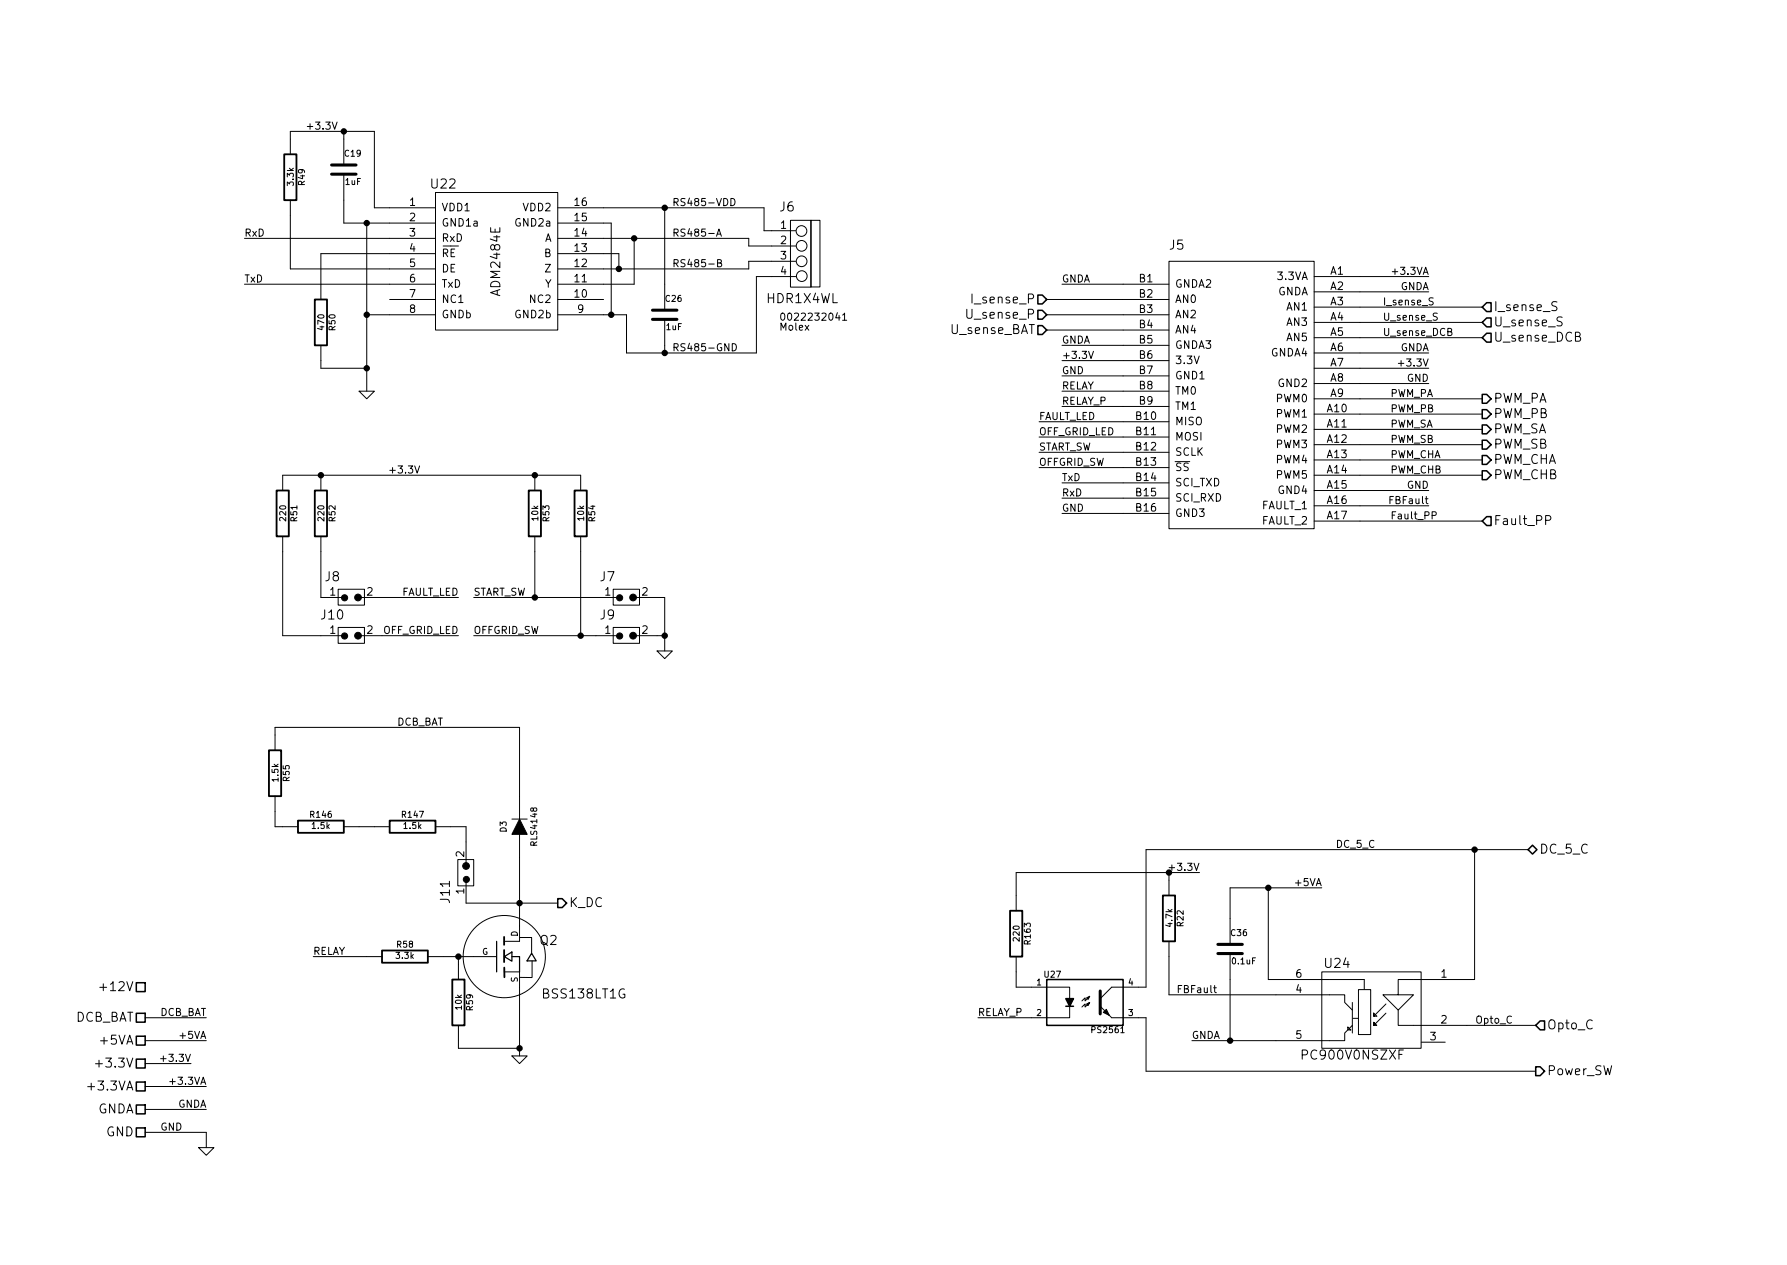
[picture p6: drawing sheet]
<svg xmlns="http://www.w3.org/2000/svg" width="297mm" height="210mm" viewBox="0 0 297 210" stroke-linecap="round" stroke-linejoin="round" font-family="sans-serif">
<g fill="none" stroke="#000" stroke-width=".17">
<path d="M40.6 39.6h31.8M48.3 25.6v-3.8h13.9v12.7h10.2M48.3 33.3v11.4h24.1M55.2 20.3l.4 1.2 .4-1.2M57.1 29v8.1h15.3M57.1 21.8v5.6M61 37.1v27.9M72.4 32h20.3v22.9h-20.3zM92.7 39.6h31.8v1.3h7.8M92.7 34.5h34.3v3.8h5.3M92.7 37.1h8.9v15.2M105.4 39.6v7.6h-12.7"/>
<path d="M110.5 34.5v17.1M119.1 39.3l.4-1.2 .4 1.2M119.2 38.9h.6M121.5 33a.6 .6 0 0 1 .7 .6 .6 .6 0 0 1-.7 .6zM131.4 36.6h3.4v11.1h-3.4zM134.8 36.6h1.5v11.1h-1.5zM40.6 47.2h31.8M53.3 57.4v3.8h7.7M61 52.3h11.4M64.8 49.8h7.6M72.4 42.2h-19.1v7.6M73.7 40.9h2.5"/>
<path d="M92.7 42.2h10.2v2.5M92.7 49.8h7.6M110.5 53.1v5.6M119.3 43.7h.5l.1-.2v-.2l-.6-.2v1.2h.4l.2-.1 .1-.3-.3-.2M121.7 57.1a.6 .6 0 0 1 .7 .6 .6 .6 0 0 1-.7 .6zM132.3 43.4h-7.8v1.3h-31.8M132.3 46h-6.6v12.7h-21.6v-6.4h-11.4M139.2 52l-.3 .8h.7M139.5 52.4v.8M140.1 52.4l.3-.4v1.2M140.1 53.2h.6M174 49.8h20.3"/>
<path d="M174 52.3h20.3M174 54.9h20.3M176.5 47.2h17.8M176.5 57.4h17.8M176.5 59.9h17.8M180.9 58.4l.5 1.2 .4-1.2M194.3 43.4h24.1v44.5h-24.1zM218.4 46h19.1M218.4 58.7h19.1M218.4 48.5h19.1M218.4 51h28M218.4 53.6h28"/>
<path d="M218.4 56.1h28M258.8 50.2l-.6-.1-.3 .3 .2 .4 .6 .3v.4a.66 .66 0 0 1-.8 .1M261.9 55.9h.5l.2-.1 .1-.3-.3-.3h-.5v1.5h.6l.2-.3a.41 .41 0 0 0-.3-.5M53.3 79v2.5M59.7 65h2.5l-1.2 1.3zM64.8 78.2h.9M88.9 79v2.5M172.7 70.1h21.6M172.7 72.6h21.6M172.7 75.2h21.6M172.7 77.7h21.6M176.5 62.5h17.8"/>
<path d="M176.5 65h17.8M176.5 67.6h17.8M218.4 61.2h19.1M218.4 79h28M218.4 63.7h19.1M218.4 66.3h28M218.4 68.8h28M218.4 71.4h28M218.4 73.9h28M218.4 76.4h28M232.4 60.4h.9M47 89.1v16.6h10.3"/>
<path d="M47 81.5v-2.5h49.5v2.5M53.3 89.1v10.2h4M56.2 97.9h4.4v2.7h-4.4zM59.5 99.3h16.7M78.7 99.3h24.3M88.9 89.1v10.2M96.5 89.1v16.6M101.9 97.9h4.4v2.7h-4.4zM105.2 99.3h5.3v8.9M176.5 80.3h17.8M176.5 82.8h17.8M176.5 85.3h17.8"/>
<path d="M218.4 81.5h19.1M218.4 84.1h19.1M218.4 86.6h28M238 85.7l.6-.1 .1-.4-.7-.1v1.2M256.9 86.5l.7-.1a.41 .41 0 0 0 .2-.4 .41 .41 0 0 0-.3-.3h-.6v1.5M56.2 104.3h4.4v2.6h-4.4zM59.5 105.7h16.7M78.7 105.7h24.3M101.9 104.3h4.4v2.6h-4.4zM105.2 105.7h5.3M109.2 108.2h2.6l-1.3 1.3zM45.7 124.7v-3.8h40.7v15.2"/>
<path d="M45.7 132.3v5.1h3.8M57.1 137.4h7.7M72.4 137.4h5.1v6.5M85.1 136.1h2.5M86.4 138.7v17.8h-2.6M52.1 159h11.4M71.1 159h11.4M76.1 142.9h2.6v4.3h-2.6zM76.2 159v3.8M77.5 146.1v4h15.2M86.4 155.8h2v2.7M88.4 159.7v2.8h-2"/>
<path d="M168.9 159v5.1h8.9v1.9M194.3 156.5v8.8h29.2v1.3l1.3 1.3M194.3 145v3.8M194.3 144.2h.9M199.4 145h-30.5v6.4M204.5 158.5v14.5M210.8 147.6v15.2h16v1.6M219.7 147.6h-15.2v9.4M245.1 141.2v21.6h-12.7v2.5h2.5l-2.5 2.6-2.5-2.6h2.5M254 141.2h-63.5v22.9h-5.7l-1.9 1.9M15.9 176.8h1.1M16.6 164.1h1.1"/>
<path d="M24.1 169.2h10.2M24.1 173h10.2M24.1 176.8h7.6M26.7 176h.9M76.2 170.4v3.8h10.2M83.8 161.5h2.6v14M85.1 175.5h2.5l-1.2 1.3zM177.8 167.3v1.9h-15.2M180.6 165.9l.5-.3-.2 .5zM181.1 165.6l-.7 .8v-.5l-.6 .5M181.1 166.6l-.2 .5-.3-.2 .5-.3-.7 .8v-.5l-.6 .5M184.8 169.2h5.7v8.8h64.8"/>
<path d="M201.7 164.2h.5M201.9 163.8v1l.3 .2M219.7 161.5h16.5v12.7h-16.5zM224 170.7l.5 .5h-.5zM224.8 166.6v5.1M224.8 170.4l-1.3 1.3v1.3h-25.4M224.9 169.3h.9M225.8 164.5h2v7.5h-2zM230.4 166.9l-2.1 2v-.5v.5h.6l-.6-.5M230.4 168.4l-2.1 2v-.5v.5h.6l-.6-.5M232.4 167.9v2.5h22.9M236.2 173.2h4"/>
<path d="M24.1 188.2h10.2v2.5M24.1 184.4h10.2M24.1 180.6h10.2M33 190.7h2.6l-1.3 1.3z"/>
<circle cx="133.2" cy="38.4" r=".89"/>
<circle cx="133.2" cy="40.9" r=".89"/>
<circle cx="133.2" cy="43.4" r=".89"/>
<circle cx="133.3" cy="45.9" r=".89"/>
<circle cx="83.8" cy="159" r="6.8"/>
</g>
<g fill="none" stroke="#000" stroke-width=".25">
<path d="M172.5 51.6h.8l.7 .7-.7 .8h-.8zM172.5 49h.8l.7 .8-.7 .7h-.8zM172.5 54.1h.8l.7 .8-.7 .7h-.8zM247.1 55.4h.8v1.5h-.8l-.7-.8zM247.1 52.9h.8v1.4h-.8l-.7-.7zM247.1 50.3h.8v1.5h-.8l-.7-.8zM246.4 78.3h.7l.8 .7-.8 .7h-.7zM246.4 75.7h.7l.8 .7-.8 .8h-.7zM246.4 73.2h.7l.8 .7-.8 .7h-.7zM246.4 70.6h.7l.8 .8-.8 .7h-.7zM246.4 68.1h.7l.8 .7-.8 .8h-.7zM246.4 65.6h.7l.8 .7-.8 .7h-.7z"/>
<path d="M247.1 85.9h.8v1.4h-.8l-.7-.7zM92.7 149.4h.7l.8 .7-.8 .7h-.7zM254.7 140.5l.8 .7-.8 .8-.7-.8zM22.7 172.2h1.4v1.5h-1.4zM22.7 176h1.4v1.5h-1.4zM22.7 179.9h1.4v1.4h-1.4zM22.7 168.4h1.4v1.5h-1.4zM22.7 163.3h1.4v1.5h-1.4zM174 162.8h12.7v7.6h-12.7zM177.2 167.3h1.2M255.3 177.3h.7l.7 .7-.7 .8h-.7zM256 169.7h.7v1.5h-.7l-.7-.8z"/>
<path d="M22.7 187.5h1.4v1.4h-1.4zM22.7 183.7h1.4v1.4h-1.4z"/>
</g>
<g fill="#000" stroke="#000" stroke-width=".17">
<path d="M86.4 136.1l1.2 2.6h-2.5zM183.4 168.3l.5-.5 .5 1zM182.9 167.3l1.9 1.9z"/>
<circle cx="57.3" cy="99.4" r=".51"/>
<circle cx="59.5" cy="99.3" r=".56"/>
<circle cx="103" cy="99.4" r=".51"/>
<circle cx="105.2" cy="99.3" r=".56"/>
<circle cx="57.3" cy="105.7" r=".51"/>
<circle cx="59.5" cy="105.7" r=".56"/>
<circle cx="103" cy="105.7" r=".51"/>
<circle cx="105.2" cy="105.7" r=".56"/>
<circle cx="77.5" cy="143.9" r=".56"/>
<circle cx="77.5" cy="146.2" r=".51"/>
</g>
<path d="M55.1 29h4.1M55.1 27.4h4.1M108.5 53.1h4M108.5 51.6h4M202.4 158.5h4.1M202.4 157h4.1M182.9 164.7v3.8" fill="none" stroke="#000" stroke-width=".51"/>
<g fill="none" stroke="#000" stroke-width=".3">
<path d="M47.2 25.6h2.1v7.7h-2.1zM52.3 49.8h2.1v7.6h-2.1zM46 81.5h2v7.6h-2zM52.3 81.5h2.1v7.6h-2.1zM87.9 81.5h2v7.6h-2zM95.5 81.5h2v7.6h-2zM44.7 124.7h2v7.6h-2zM49.5 136.4h7.6v2h-7.6zM64.8 136.4h7.6v2h-7.6zM63.5 158h7.6v2h-7.6zM83.8 155.7v1.3M83.8 157.9v2"/>
<path d="M167.9 151.4h2v7.6h-2zM193.3 148.8h2v7.7h-2zM75.2 162.8h2v7.6h-2zM83.8 160.8v1.6"/>
</g>
<path d="M82.5 156.5v5M83.8 159l1.3-.8v1.6zM85.1 159h1.3v2.5M88.4 158.4l.7 1.3h-1.5z" fill="none" stroke="#000" stroke-width=".2"/>
<g fill="#000" stroke="#000" stroke-width=".25">
<path d="M177.2 166h1.2l-.6 1.3z"/>
<circle cx="57.1" cy="21.8" r=".41"/>
<circle cx="61" cy="37.1" r=".41"/>
<circle cx="105.4" cy="39.6" r=".41"/>
<circle cx="110.5" cy="34.5" r=".41"/>
<circle cx="61" cy="52.3" r=".41"/>
<circle cx="101.6" cy="52.3" r=".41"/>
<circle cx="102.9" cy="44.7" r=".41"/>
<circle cx="110.5" cy="58.7" r=".41"/>
<circle cx="53.3" cy="79" r=".41"/>
<circle cx="61" cy="61.2" r=".41"/>
<circle cx="88.9" cy="79" r=".41"/>
<circle cx="88.9" cy="99.3" r=".41"/>
<circle cx="96.5" cy="105.7" r=".41"/>
<circle cx="110.5" cy="105.7" r=".41"/>
<circle cx="76.2" cy="159" r=".41"/>
<circle cx="86.4" cy="150.1" r=".41"/>
<circle cx="194.3" cy="145" r=".41"/>
<circle cx="210.8" cy="147.6" r=".41"/>
<circle cx="245.1" cy="141.2" r=".41"/>
<circle cx="86.4" cy="174.2" r=".41"/>
<circle cx="204.5" cy="173" r=".41"/>
</g>
<g font-size="2.1">
<text x="71.7" y="31.4">U22</text>
<text x="129.6" y="35.2">J6</text>
<text x="194.4" y="41.6">J5</text>
<text x="83.2" y="48.9" transform="rotate(-90 83.2 48.9)">ADM2484E</text>
<text x="127.5" y="50.5">HDR1X4WL</text>
<text x="161" y="53.1">U_sense_P</text>
<text x="161.9" y="50.5">I_sense_P</text>
<text x="248.3" y="51.8">I_sense_S</text>
<text x="158" y="55.6">U_sense_BAT</text>
<text x="248.3" y="56.9">U_sense_DCB</text>
<text x="248.3" y="54.3">U_sense_S</text>
<text x="248.3" y="69.6">PWM_PB</text>
<text x="248.3" y="67">PWM_PA</text>
<text x="248.3" y="77.2">PWM_CHA</text>
<text x="248.3" y="74.6">PWM_SB</text>
<text x="248.3" y="72.1">PWM_SA</text>
<text x="248.3" y="79.7">PWM_CHB</text>
<text x="248.3" y="87.3">Fault_PP</text>
<text x="54.1" y="96.7">J8</text>
<text x="99.8" y="96.7">J7</text>
<text x="53.5" y="103">J10</text>
<text x="99.8" y="103">J9</text>
<text x="255.9" y="142">DC_5_C</text>
<text x="74.9" y="150" transform="rotate(-90 74.9 150)">J11</text>
<text x="94.6" y="150.8">K_DC</text>
<text x="89.8" y="157.1">Q2</text>
<text x="220.3" y="161">U24</text>
<text x="17.3" y="164.8">+12V</text>
<text x="90.4" y="166">BSS138LT1G</text>
<text x="12.2" y="169.9">DCB_BAT</text>
<text x="16.9" y="173.7">+5VA</text>
<text x="257.2" y="171.2">Opto_C</text>
<text x="16.7" y="177.5">+3.3V</text>
<text x="216.8" y="176.2">PC900V0NSZXF</text>
<text x="257.2" y="178.8">Power_SW</text>
<text x="15.2" y="181.3">+3.3VA</text>
<text x="16.1" y="185.1">GNDA</text>
<text x="17.6" y="188.9">GND</text>
</g>
<g font-size="1.8">
<text x="68.1" y="34.3">1</text>
<text x="73.4" y="35.2">VDD1</text>
<text x="87" y="35.2">VDD2</text>
<text x="95.6" y="34.3">16</text>
<text x="68.1" y="36.8">2</text>
<text x="68.1" y="39.4">3</text>
<text x="68.1" y="41.9">4</text>
<text x="73.4" y="37.7">GND1a</text>
<text x="73.4" y="40.3">RxD</text>
<text x="85.8" y="37.7">GND2a</text>
<text x="90.4" y="40.3">A</text>
<text x="95.6" y="41.9">13</text>
<text x="95.6" y="39.4">14</text>
<text x="95.6" y="36.8">15</text>
<text x="129.8" y="38.1">1</text>
<text x="129.8" y="40.6">2</text>
<text x="68.1" y="44.4">5</text>
<text x="68.1" y="47">6</text>
<text x="73.4" y="42.8">RE</text>
<text x="73.4" y="45.3">DE</text>
<text x="73.4" y="47.9">TxD</text>
<text x="90.4" y="42.8">B</text>
<text x="90.5" y="47.9">Y</text>
<text x="90.6" y="45.3">Z</text>
<text x="95.6" y="47">11</text>
<text x="95.6" y="44.4">12</text>
<text x="129.8" y="43.2">3</text>
<text x="129.8" y="45.7">4</text>
<text x="189.4" y="47">B1</text>
<text x="195.3" y="47.9">GNDA2</text>
<text x="212.5" y="46.6">3.3VA</text>
<text x="221.1" y="45.7">A1</text>
<text x="68.1" y="49.5">7</text>
<text x="68.1" y="52.1">8</text>
<text x="73.4" y="50.4">NC1</text>
<text x="73.4" y="53">GNDb</text>
<text x="85.7" y="53">GND2b</text>
<text x="88.2" y="50.4">NC2</text>
<text x="95.6" y="49.5">10</text>
<text x="96" y="52.1">9</text>
<text x="189.4" y="49.5">B2</text>
<text x="189.4" y="52.1">B3</text>
<text x="195.3" y="50.4">AN0</text>
<text x="195.3" y="53">AN2</text>
<text x="212.2" y="49.1">GNDA</text>
<text x="213.9" y="51.7">AN1</text>
<text x="221.1" y="48.3">A2</text>
<text x="221.1" y="50.8">A3</text>
<text x="221.1" y="53.3">A4</text>
<text x="189.4" y="54.6">B4</text>
<text x="189.4" y="57.1">B5</text>
<text x="189.4" y="59.7">B6</text>
<text x="195.3" y="55.5">AN4</text>
<text x="195.3" y="58">GNDA3</text>
<text x="211.2" y="59.3">GNDA4</text>
<text x="213.9" y="54.2">AN3</text>
<text x="213.9" y="56.8">AN5</text>
<text x="221.1" y="55.9">A5</text>
<text x="221.1" y="58.4">A6</text>
<text x="189.4" y="62.2">B7</text>
<text x="189.4" y="64.8">B8</text>
<text x="195.3" y="60.6">3.3V</text>
<text x="195.3" y="63.1">GND1</text>
<text x="195.3" y="65.7">TM0</text>
<text x="212.5" y="64.4">GND2</text>
<text x="221.1" y="61">A7</text>
<text x="221.1" y="63.5">A8</text>
<text x="188.9" y="69.8">B10</text>
<text x="189.4" y="67.3">B9</text>
<text x="195.3" y="68.2">TM1</text>
<text x="195.3" y="70.7">MISO</text>
<text x="212.1" y="66.9">PWM0</text>
<text x="212.1" y="69.5">PWM1</text>
<text x="220.6" y="68.6">A10</text>
<text x="220.6" y="71.1">A11</text>
<text x="221.1" y="66">A9</text>
<text x="188.9" y="72.4">B11</text>
<text x="188.9" y="74.9">B12</text>
<text x="188.9" y="77.5">B13</text>
<text x="195.3" y="73.3">MOSI</text>
<text x="195.3" y="75.8">SCLK</text>
<text x="212.1" y="72">PWM2</text>
<text x="212.1" y="74.5">PWM3</text>
<text x="212.1" y="77.1">PWM4</text>
<text x="220.6" y="73.7">A12</text>
<text x="220.6" y="76.2">A13</text>
<text x="188.9" y="80">B14</text>
<text x="188.9" y="82.5">B15</text>
<text x="195.3" y="78.4">SS</text>
<text x="195.3" y="80.9">SCI_TXD</text>
<text x="195.3" y="83.4">SCI_RXD</text>
<text x="212.1" y="79.6">PWM5</text>
<text x="212.5" y="82.2">GND4</text>
<text x="220.6" y="78.7">A14</text>
<text x="220.6" y="81.3">A15</text>
<text x="220.6" y="83.8">A16</text>
<text x="188.9" y="85.1">B16</text>
<text x="195.3" y="86">GND3</text>
<text x="209.7" y="84.7">FAULT_1</text>
<text x="209.7" y="87.2">FAULT_2</text>
<text x="220.6" y="86.4">A17</text>
<text x="54.8" y="99.1">1</text>
<text x="61" y="99.1">2</text>
<text x="100.6" y="99.1">1</text>
<text x="106.7" y="99.1">2</text>
<text x="54.8" y="105.4">1</text>
<text x="61" y="105.4">2</text>
<text x="100.6" y="105.4">1</text>
<text x="106.7" y="105.4">2</text>
<text x="77.2" y="142.4" transform="rotate(-90 77.2 142.4)">2</text>
<text x="77.2" y="148.6" transform="rotate(-90 77.2 148.6)">1</text>
<text x="215.4" y="165.1">4</text>
<text x="215.4" y="162.6">6</text>
<text x="239.5" y="162.6">1</text>
<text x="215.4" y="172.7">5</text>
<text x="237.7" y="173">3</text>
<text x="239.5" y="170.2">2</text>
</g>
<g font-size="1.7">
<text x="50.8" y="21.6">+3.3V</text>
<text x="111.8" y="34.3">RS485-VDD</text>
<text x="40.6" y="39.4">RxD</text>
<text x="111.8" y="39.4">RS485-A</text>
<text x="40.6" y="47">TxD</text>
<text x="111.8" y="44.4">RS485-B</text>
<text x="176.5" y="47">GNDA</text>
<text x="231.9" y="45.7">+3.3VA</text>
<text x="129.5" y="53.3">0022232041</text>
<text x="229.9" y="50.8">I_sense_S</text>
<text x="229.9" y="53.3">U_sense_S</text>
<text x="232.6" y="48.3">GNDA</text>
<text x="111.8" y="58.4">RS485-GND</text>
<text x="129.5" y="55">Molex</text>
<text x="176.5" y="57.1">GNDA</text>
<text x="176.5" y="59.7">+3.3V</text>
<text x="229.9" y="55.9">U_sense_DCB</text>
<text x="232.6" y="58.4">GNDA</text>
<text x="176.5" y="62.2">GND</text>
<text x="176.5" y="64.8">RELAY</text>
<text x="233.1" y="61">+3.3V</text>
<text x="233.8" y="63.5">GND</text>
<text x="172.7" y="69.8">FAULT_LED</text>
<text x="176.5" y="67.3">RELAY_P</text>
<text x="231.1" y="71.1">PWM_SA</text>
<text x="231.1" y="68.6">PWM_PB</text>
<text x="231.1" y="66">PWM_PA</text>
<text x="172.7" y="72.4">OFF_GRID_LED</text>
<text x="172.7" y="74.9">START_SW</text>
<text x="172.7" y="77.5">OFFGRID_SW</text>
<text x="231.1" y="76.2">PWM_CHA</text>
<text x="231.1" y="73.7">PWM_SB</text>
<text x="65.5" y="78.7">+3.3V</text>
<text x="176.5" y="80">TxD</text>
<text x="176.5" y="82.5">RxD</text>
<text x="231.1" y="78.7">PWM_CHB</text>
<text x="231.3" y="83.8">FBFault</text>
<text x="233.8" y="81.3">GND</text>
<text x="176.5" y="85.1">GND</text>
<text x="231.1" y="86.4">Fault_PP</text>
<text x="66.5" y="99.1">FAULT_LED</text>
<text x="78.7" y="99.1">START_SW</text>
<text x="63.6" y="105.4">OFF_GRID_LED</text>
<text x="78.7" y="105.4">OFFGRID_SW</text>
<text x="66" y="120.6">DCB_BAT</text>
<text x="222.2" y="141">DC_5_C</text>
<text x="195" y="144.8">+3.3V</text>
<text x="215.5" y="147.3">+5VA</text>
<text x="52.1" y="158.7">RELAY</text>
<text x="195.6" y="165.1">FBFault</text>
<text x="26.3" y="168.9">DCB_BAT</text>
<text x="30.1" y="172.7">+5VA</text>
<text x="162.6" y="168.9">RELAY_P</text>
<text x="198.1" y="172.7">GNDA</text>
<text x="245.5" y="170.2">Opto_C</text>
<text x="27.4" y="176.5">+3.3V</text>
<text x="28.7" y="180.3">+3.3VA</text>
<text x="29.4" y="184.1">GNDA</text>
<text x="26.7" y="188">GND</text>
</g>
<g font-size="1.4">
<text x="57.3" y="26.1">C19</text>
<text x="48.9" y="30.8" transform="rotate(-90 48.9 30.8)">3.3k</text>
<text x="50.7" y="30.8" transform="rotate(-90 50.7 30.8)">R49</text>
<text x="57.4" y="30.8">1uF</text>
<text x="110.7" y="50.2">C26</text>
<text x="53.9" y="54.7" transform="rotate(-90 53.9 54.7)">470</text>
<text x="55.8" y="54.9" transform="rotate(-90 55.8 54.9)">R50</text>
<text x="110.8" y="54.9">1uF</text>
<text x="47.6" y="86.5" transform="rotate(-90 47.6 86.5)">220</text>
<text x="49.5" y="86.6" transform="rotate(-90 49.5 86.6)">R51</text>
<text x="53.9" y="86.5" transform="rotate(-90 53.9 86.5)">220</text>
<text x="55.8" y="86.6" transform="rotate(-90 55.8 86.6)">R52</text>
<text x="89.5" y="86.5" transform="rotate(-90 89.5 86.5)">10k</text>
<text x="91.4" y="86.6" transform="rotate(-90 91.4 86.6)">R53</text>
<text x="97.1" y="86.5" transform="rotate(-90 97.1 86.5)">10k</text>
<text x="99" y="86.6" transform="rotate(-90 99 86.6)">R54</text>
<text x="46.3" y="129.8" transform="rotate(-90 46.3 129.8)">1.5k</text>
<text x="48.2" y="129.8" transform="rotate(-90 48.2 129.8)">R55</text>
<text x="51.7" y="136">R146</text>
<text x="51.9" y="137.8">1.5k</text>
<text x="66.9" y="136">R147</text>
<text x="67.2" y="137.8">1.5k</text>
<text x="84.3" y="138.3" transform="rotate(-90 84.3 138.3)">D3</text>
<text x="89.3" y="140.4" transform="rotate(-90 89.3 140.4)">RLS4148</text>
<text x="86.1" y="155.7" transform="rotate(-90 86.1 155.7)">D</text>
<text x="194.9" y="154" transform="rotate(-90 194.9 154)">4.7k</text>
<text x="196.8" y="153.9" transform="rotate(-90 196.8 153.9)">R22</text>
<text x="204.6" y="155.6">C36</text>
<text x="65.9" y="159.4">3.3k</text>
<text x="66" y="157.6">R58</text>
<text x="80.1" y="158.7">G</text>
<text x="169.5" y="156.3" transform="rotate(-90 169.5 156.3)">220</text>
<text x="171.4" y="156.9" transform="rotate(-90 171.4 156.9)">R163</text>
<text x="204.9" y="160.3">0.1uF</text>
<text x="76.8" y="167.8" transform="rotate(-90 76.8 167.8)">10k</text>
<text x="78.7" y="167.9" transform="rotate(-90 78.7 167.9)">R59</text>
<text x="86.1" y="163.3" transform="rotate(-90 86.1 163.3)">S</text>
<text x="172.3" y="163.8">1</text>
<text x="173.6" y="162.5">U27</text>
<text x="187.6" y="163.8">4</text>
<text x="172.3" y="168.9">2</text>
<text x="181.6" y="171.7">PS2561</text>
<text x="187.6" y="168.9">3</text>
</g>
</svg>
